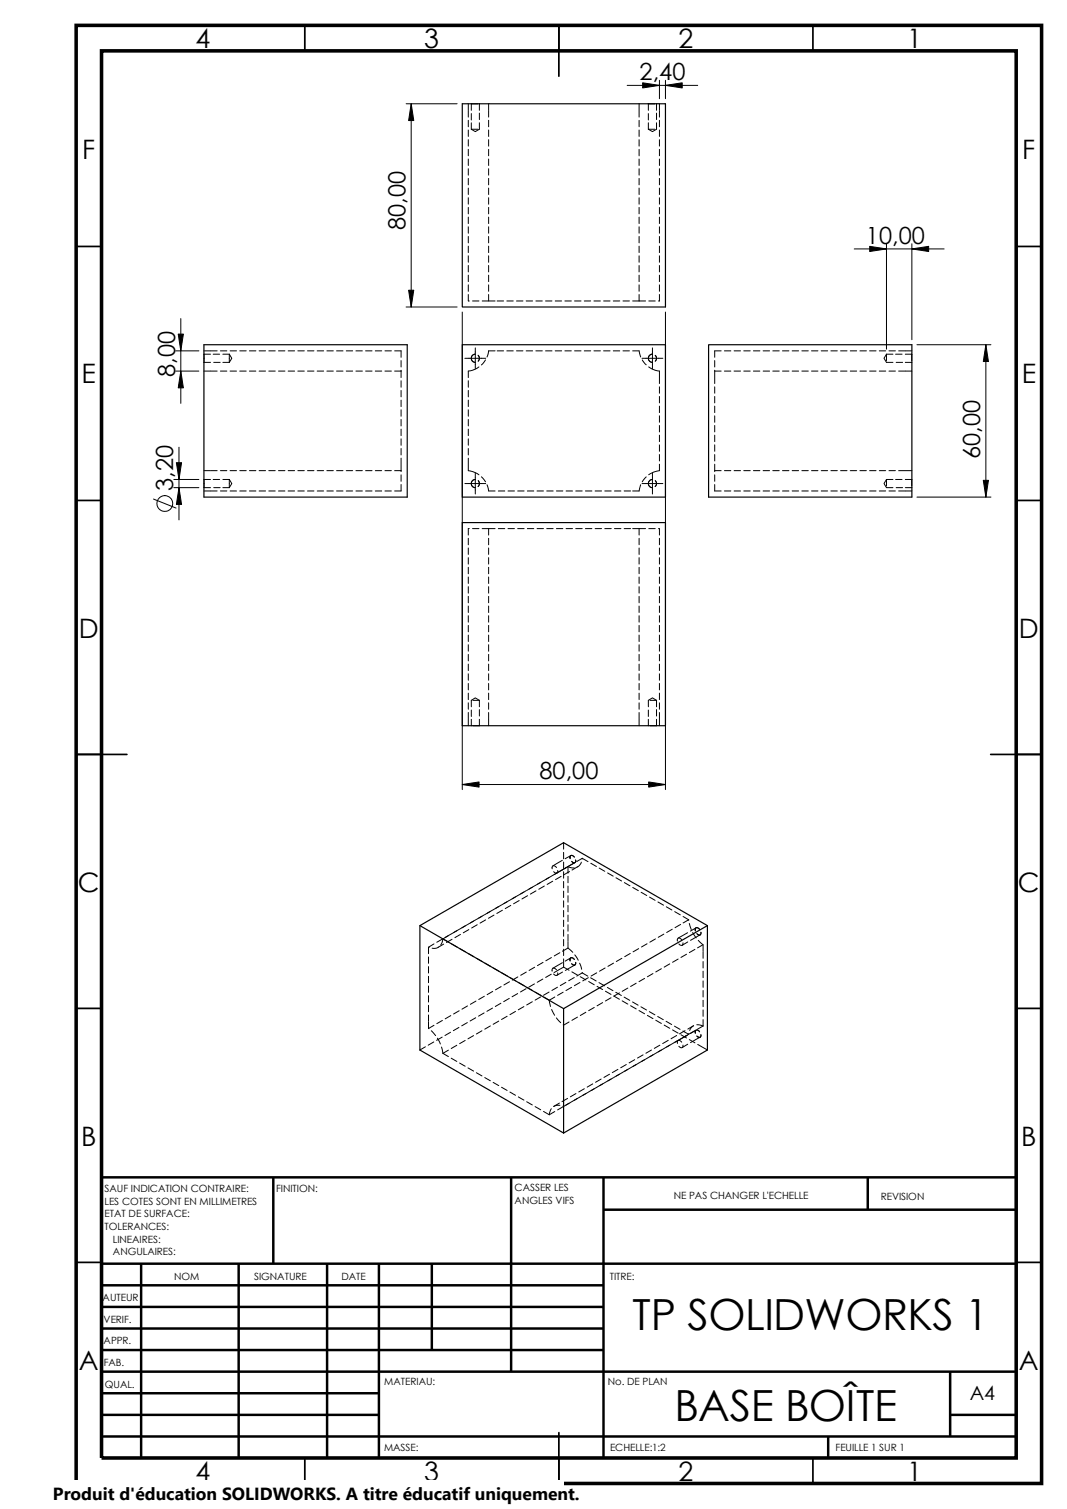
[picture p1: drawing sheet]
<svg xmlns="http://www.w3.org/2000/svg" width="210mm" height="297mm" viewBox="0 0 210 297" stroke-linecap="round" stroke-linejoin="round" font-family="sans-serif">
<g fill="none" stroke="#000" stroke-width=".34">
<path d="M60 5v5M110 5v10M160 5v5M15 48.5h5M200 48.5h5M15 98.5h5M200 98.5h5M15 148.5h10M195 148.5h10M15 198.5h5M200 198.5h5M15 248.5h5"/>
<path d="M200 248.5h5M60 287v5M110 282v10M160 287v5"/>
</g>
<g fill="none" stroke="#000" stroke-width=".49">
<path d="M53.8 231.8v17M100.6 231.8v38.2M118.8 231.8v55.2M118.8 238.1h81.2M170.8 231.8v6.3M200 231.8h-180v55.2M20 248.8h180M20 257.3h98.8M20 253h98.8M27.8 248.8v38.2M47 248.8v38.2M64.4 248.8v38.2"/>
<path d="M74.6 248.8v38.2M85 248.8v16.9M20 278.5h54.6M20 274.3h54.6M20 270h180M20 265.7h98.8M20 261.5h98.8M187 270v12.8M187 278.5h13M20 282.8h180M163 282.8v4.2"/>
</g>
<path d="M15 5h190v287h-190zM20 10h180v277h-180z" fill="none" stroke="#000" stroke-width=".7" stroke-linecap="butt"/>
<g fill="none" stroke="#000" stroke-width=".2">
<path d="M123.4 16.8h13.9M129.8 15.8v3.6M131 15.8v3.6M79.9 20.4h10.1M80.9 20.4v40M92.2 20.4v1.3M92.2 21.8v1.2M92.2 23.7v1.3M92.2 25.6v1.3M92.2 27.5v1.3M92.2 29.4v1.3M92.2 31.3v1.3"/>
<path d="M92.2 33.2v1.3M92.2 35.1v1.3M92.2 37v1.3M92.2 38.9v1.3M92.7 20.4h.1M92.8 20.4h1.2M92.8 25.4h1.2M92.8 24.2v1.2M92.8 20.4v1.3M92.8 22.4v1.2M94.3 24.2v1.2l-.8 .5-.7-.5M94.3 22.3v1.2"/>
<path d="M94.4 20.4l-.1 1.3M96.2 20.4v1.3M96.2 21.8v1.3M96.2 23.7v1.3M96.2 25.6v1.3M96.2 27.5v1.3M96.2 29.4v1.3M96.2 31.3v1.3M96.2 33.2v1.3M96.2 35.1v1.3M96.2 37v1.3M96.2 38.9v1.3"/>
<path d="M125.8 20.4v1.3M125.8 21.8v1.3M125.8 23.7v1.3M125.8 25.6v1.3M125.8 27.5v1.3M125.8 29.4v1.3M125.8 31.3v1.3M125.8 33.2v1.3M125.8 35.1v1.3M125.8 37v1.3M125.8 38.9v1.3M127.6 20.4h1.3"/>
<path d="M127.6 25.4h1.3M127.6 24.2v1.2M127.6 20.4v1.3M127.6 22.4v1.2M129.2 20.4v1.3M129.2 24.2v1.2l-.8 .5-.8-.5M129.2 22.3v1.2M129.8 20.4v1.3M129.8 21.8v1.2M129.8 23.7v1.3M129.8 25.6v1.3M129.8 27.5v1.3"/>
<path d="M129.8 29.4v1.3M129.8 31.3v1.3M129.8 33.2v1.3M129.8 35.1v1.3M129.8 37v1.3M129.8 38.9v1.3M92.2 58v1.2h.2M92.2 40.8v1.3M92.2 42.7v1.3M92.2 44.6v1.3M92.2 46.5v1.3M92.2 48.4v1.3"/>
<path d="M92.2 50.4v1.2M92.2 52.3v1.2M92.2 54.2v1.2M92.2 56.1v1.2M93 59.2h1.3M94.9 59.2h2.5M96.2 40.8v1.3M96.2 42.7v1.3M96.2 44.6v1.3M96.2 46.5v1.3M96.2 48.5v1.2M96.2 50.4v1.2"/>
<path d="M96.2 52.3v1.2M96.2 54.2v1.2M96.2 56.1v1.2M96.2 58v1.2M97.8 59.2h1.3M99.7 59.2h1.3M101.6 59.2h1.3M103.5 59.2h1.3M105.5 59.2h1.2M107.4 59.2h1.2M109.3 59.2h1.2M111.2 59.2h1.2"/>
<path d="M113.1 59.2h1.2M115 59.2h1.2M116.9 59.2h1.3M118.8 59.2h1.3M120.7 59.2h1.3M122.6 59.2h1.3M124.5 59.2h1.3M125.8 59.2h1.2M125.8 40.8v1.3M125.8 42.7v1.3M125.8 44.6v1.3M125.8 46.5v1.3"/>
<path d="M125.8 48.5v1.2M125.8 50.4v1.2M125.8 52.3v1.2M125.8 54.2v1.2M125.8 56.1v1.2M125.8 58v1.2M127.7 59.2h1.2M129.8 58v1.2h-.2M129.8 40.8v1.3M129.8 42.7v1.3M129.8 44.6v1.3M129.8 46.5v1.3"/>
<path d="M129.8 48.5v1.2M129.8 50.4v1.2M129.8 52.3v1.2M129.8 54.2v1.2M129.8 56.1v1.2M168.1 49h17.7M174.5 48v20.7M179.5 48v18.9M34.6 69.1h4.5M34.6 73h4.5M35.6 62.7v16.7M40.1 73h1.3"/>
<path d="M40.1 69.1h1.3M40.1 69.7h.1M40.2 69.7v1.6h1.2M40.2 69.7h1.2M41.5 73h1.2M41.5 69.1h1.2M42 69.7h1.2M42.1 71.3h1.2M43.4 73h1.2M43.4 69.1h1.2M43.9 69.7h1.2M43.9 71.3h1.2"/>
<path d="M45.1 69.7v1.6M45.1 69.7l.5 .8-.5 .8M45.3 73h1.2M45.3 69.1h1.2M47.2 73h1.3M47.2 69.1h1.3M49.1 73h1.3M49.1 69.1h1.3M51 73h1.3M51 69.1h1.3M52.9 73h1.3M52.9 69.1h1.3"/>
<path d="M54.8 73h1.3M54.8 69.1h1.3M56.7 73h1.3M56.7 69.1h1.3M58.6 73h1.3M58.6 69.1h1.3M60.5 73h1.3M60.5 69.1h1.3M62.4 73h1.3M62.4 69.1h1.3M64.3 73h1.3M64.3 69.1h1.3"/>
<path d="M66.2 73h1.3M66.2 69.1h1.3M68.1 73h1.3M68.1 69.1h1.3M70 73h1.3M70 69.1h1.3M71.9 73h1.3M71.9 69.1h1.3M73.9 73h1.2M73.9 69.1h1.2M75.8 73h1.2M75.8 69.1h1.2"/>
<path d="M77.7 73h1.2M77.7 69.1h1.2v1.2M78.9 71v1.2M78.9 72.9v.1M78.9 73v1.3M78.9 75v1.2M78.9 76.9v1.2M78.9 78.8v1.2M79.9 60.4h10.1M91 61.4v94M91.5 70.5h4.1M92.2 75v1.2"/>
<path d="M92.2 76.9v1.2M92.2 78.8v1.2M92.7 70.5l.3 .7 .6 .1M92.8 70.5l.1 .6 .6 .2M93 69.9l.5-.2-.6 .3-.1 .5v-.4zM93.5 68.5v4.1M94.1 69.9a.83 .83 0 0 1 0 1.2M94.1 70a.79 .79 0 0 1 0 1.1M94.3 72.2l-1.2 .7-.9 .1v1.3M95.5 70.8l-.8 1M97.4 69.1h-1.2l-.4 1.2M97.8 69.1h1.3"/>
<path d="M99.7 69.1h1.3M101.6 69.1h1.3M103.5 69.1h1.3M105.5 69.1h1.2M107.4 69.1h1.2M109.3 69.1h1.2M111.2 69.1h1.2M113.1 69.1h1.2M115 69.1h1.2M116.9 69.1h1.3M118.8 69.1h1.3M120.7 69.1h1.3"/>
<path d="M122.6 69.1h1.3M124.5 69.1h1.3l.3 1.2M126.3 70.5h4.2M126.4 70.8l.8 1M127.6 70.5l.3 .7 .5 .1M127.6 70.5l.2 .6 .5 .2M127.7 72.2l.7 .5 1.4 .3v2.5M128.4 69.7l-.6 .3-.2 .5M128.4 69.7l-.5 .2-.2 .2-.1 .4M128.4 68.5v4.1M128.9 69.9l.3 .7-.3 .5a.75 .75 0 0 0 0-1.1M129.8 76.1v1.3"/>
<path d="M129.8 78v1.3M129.8 79.9v1.3M131 61.4v94M140.7 71v1.2M140.7 72.9v.1M140.7 73v2.5M140.7 76.1v1.3M140.7 78v1.3M140.7 79.9v1.3M140.7 73h1.2M141.9 69.1h-1.2v1.2M142.6 69.1h1.2"/>
<path d="M142.6 73h1.2M144.5 69.1h1.2M144.5 73h1.2M146.4 69.1h1.2M146.4 73h1.2M148.3 69.1h1.2M148.3 73h1.2M150.2 69.1h1.2M150.2 73h1.2M152.1 69.1h1.3M152.1 73h1.3M154 69.1h1.3"/>
<path d="M154 73h1.3M155.9 69.1h1.3M155.9 73h1.3M157.8 69.1h1.3M157.8 73h1.3M159.7 69.1h1.3M159.7 73h1.3M161.6 69.1h1.3M161.6 73h1.3M163.5 69.1h1.3M163.5 73h1.3M165.4 69.1h1.3"/>
<path d="M165.4 73h1.3M167.3 69.1h1.3M167.3 73h1.3M169.2 69.1h1.3M169.2 73h1.3M171.1 69.1h1.3M171.1 73h1.3M173 69.1h1.3M173 73h1.3M174.5 69.7l-.5 .8 .5 .8h1.2M174.5 69.7h1.2M174.5 69.7v1.3"/>
<path d="M174.9 69.1h1.3M174.9 73h1.3M176.3 69.7h1.2M176.4 71.3h1.2M176.8 69.1h1.3M176.8 73h1.3M178.2 71.3h1.2M178.2 69.7h1.2M178.2 69.1h1.3M178.2 73h1.3M179.4 71.3h.1M179.4 69.7v1.3"/>
<path d="M179.5 69.7h-.1M180.4 67.9h14.6M194 67.9v30M30.2 98.2l4.4 1.8M34.2 94.4h4.9M34.2 96h4.9M35.2 88v14.3M40.1 92.6h1.3M40.1 94.4h.1M40.1 96.6h1.3M40.2 94.4v1.6M40.2 94.4h1.2"/>
<path d="M40.2 96h1.2M40.2 96h-.1M41.5 92.6h1.2M41.5 96.6h1.2M42 94.4h1.2M42.1 96h1.2M43.4 92.6h1.2M43.4 96.6h1.2M43.9 94.4h1.2M43.9 96h1.2M45.1 94.4v1.6M45.1 94.4l.5 .8-.5 .8"/>
<path d="M45.3 92.6h1.2M45.3 96.6h1.2M47.2 92.6h1.3M47.2 96.6h1.3M49.1 92.6h1.3M49.1 96.6h1.3M51 92.6h1.3M51 96.6h1.3M52.9 92.6h1.3M52.9 96.6h1.3M54.8 92.6h1.3M54.8 96.6h1.3"/>
<path d="M56.7 92.6h1.3M56.7 96.6h1.3M58.6 92.6h1.3M58.6 96.6h1.3M60.5 92.6h1.3M60.5 96.6h1.3M62.4 92.6h1.3M62.4 96.6h1.3M64.3 92.6h1.3M64.3 96.6h1.3M66.2 92.6h1.3M66.2 96.6h1.3"/>
<path d="M68.1 92.6h1.3M68.1 96.6h1.3M70 92.6h1.3M70 96.6h1.3M71.9 92.6h1.3M71.9 96.6h1.3M73.9 92.6h1.2M73.9 96.6h1.2M75.8 92.6h1.2M75.8 96.6h1.2M77.7 92.6h1.2M78.9 90.2v2.4"/>
<path d="M78.9 95.4v1.2h-1.2M78.9 93.5v1.2M78.9 92.6v.2M78.9 80.7v1.2M78.9 82.6v1.2M78.9 84.5v1.2M78.9 86.4v1.3M78.9 88.3v1.3M91.5 95.2h4.1M92.2 90.2v2.4l.9 .3 1.2 .6M92.2 80.7v1.2M92.2 82.6v1.2"/>
<path d="M92.2 84.5v1.2M92.2 86.4v1.3M92.2 88.3v1.3M92.7 95.2l.2 .5 .6 .3M92.8 95.2l.1 .5 .6 .3M93.5 94.4l-.5 .1-.3 .7M93.5 93.1v4.1M93.6 94.4l-.7 .3-.1 .5M94.1 94.6l.2 .5-.2 .7M94.1 94.6a.8 .8 0 0 1 0 1.2M94.7 93.9l.8 .9M95.8 95.4l.4 1.2h1.2"/>
<path d="M98.1 96.6h1.2M100 96.6h1.2M101.9 96.6h1.2M103.8 96.6h1.3M105.7 96.6h1.3M107.6 96.6h1.3M109.5 96.6h1.3M111.4 96.6h1.3M113.3 96.6h1.3M115.2 96.6h1.3M117.1 96.6h1.3M119 96.6h1.3"/>
<path d="M120.9 96.6h1.3M122.8 96.6h1.3M126.1 95.4l-.3 1.2h-1.3M126.3 95.2h4.2M127.2 93.9l-.8 .9M127.6 95.2l.2 .5 .6 .3M127.6 95.2l.2 .5 .5 .3M128.4 93.1v4.1M128.4 94.4l-.5 .1-.3 .7M128.9 94.6l.3 .5-.3 .7M129 94.6a.73 .73 0 0 1-.1 1.2M129.8 91.4v1.2l-1 .3-1.1 .6"/>
<path d="M129.8 81.9v1.2M129.8 83.8v1.2M129.8 85.7v1.2M129.8 87.6v1.2M129.8 89.5v1.2M140.7 95.4v1.2h1.2M140.7 93.5v1.2M140.7 92.6v.2M140.7 81.9v1.2M140.7 83.8v1.2M140.7 85.7v1.2M140.7 87.6v1.2"/>
<path d="M140.7 89.5v1.2M140.7 91.4v1.2M140.7 92.6h1.2M142.6 96.6h1.2M142.6 92.6h1.2M144.5 96.6h1.2M144.5 92.6h1.2M146.4 96.6h1.2M146.4 92.6h1.2M148.3 96.6h1.2M148.3 92.6h1.2M150.2 96.6h1.2"/>
<path d="M150.2 92.6h1.2M152.1 96.6h1.3M152.1 92.6h1.3M154 96.6h1.3M154 92.6h1.3M155.9 96.6h1.3M155.9 92.6h1.3M157.8 96.6h1.3M157.8 92.6h1.3M159.7 96.6h1.3M159.7 92.6h1.3M161.6 96.6h1.3"/>
<path d="M161.6 92.6h1.3M163.5 96.6h1.3M163.5 92.6h1.3M165.4 96.6h1.3M165.4 92.6h1.3M167.3 96.6h1.3M167.3 92.6h1.3M169.2 96.6h1.3M169.2 92.6h1.3M171.1 96.6h1.3M171.1 92.6h1.3M173 96.6h1.3"/>
<path d="M173 92.6h1.3M174.5 94.4l-.5 .8 .5 .8h1.2M174.5 94.4h1.2M174.5 94.4v1.3M174.9 96.6h1.3M174.9 92.6h1.3M176.3 94.4h1.2M176.4 96h1.2M176.8 96.6h1.3M176.8 92.6h1.3M178.2 96h1.3M178.2 94.4h1.2v1.3"/>
<path d="M178.2 96.6h1.3M178.2 92.6h1.3M180.4 97.9h14.6M92.2 106v1.2M92.2 107.9v1.2M92.2 109.8v1.2M92.2 111.7v1.2M92.2 113.6v1.3M92.2 115.5v1.3M92.2 117.4v1.3M92.2 119.3v1.3M92.4 104.1h-.2v1.2"/>
<path d="M93 104.1h1.3M94.9 104.1h1.3M96.2 104.1v1.2M96.2 106v1.2M96.2 107.9v1.2M96.2 109.8v1.2M96.2 111.7v1.2M96.2 113.6v1.3M96.2 115.5v1.3M96.2 117.4v1.3M96.2 119.3v1.3M96.2 104.1h1.2"/>
<path d="M98.1 104.1h1.2M100 104.1h1.2M101.9 104.1h1.2M103.8 104.1h1.3M105.7 104.1h1.3M107.6 104.1h1.3M109.5 104.1h1.3M111.4 104.1h1.3M113.3 104.1h1.3M115.2 104.1h1.3M117.1 104.1h1.3M119 104.1h1.3"/>
<path d="M120.9 104.1h1.3M122.8 104.1h1.3M124.5 104.1h1.3M125.8 104.1h1.2M125.8 104.1v1.2M125.8 106v1.2M125.8 107.9v1.2M125.8 109.8v1.2M125.8 111.7v1.2M125.8 113.6v1.3M125.8 115.5v1.3M125.8 117.4v1.3"/>
<path d="M125.8 119.3v1.3M127.7 104.1h1.2M129.6 104.1h.2v1.2M129.8 106v1.2M129.8 107.9v1.2M129.8 109.8v1.2M129.8 111.7v1.2M129.8 113.6v1.3M129.8 115.5v1.3M129.8 117.4v1.3M129.8 119.3v1.3M92.2 121.2v1.3"/>
<path d="M92.2 123.1v1.3M92.2 125v1.3M92.2 126.9v1.3M92.2 128.8v1.3M92.2 130.7v1.3M92.2 132.6v1.3M92.2 134.5v1.3M92.2 136.4v1.3M92.2 138.3v1.3M92.8 139.8v1.2M93.1 137.9h1.2M94.3 137.9v1.2"/>
<path d="M94.3 137.9l-.8-.5-.7 .5v1.2M94.3 139.7v1.2M96.2 121.2v1.3M96.2 123.1v1.3M96.2 125v1.3M96.2 126.9v1.3M96.2 128.8v1.3M96.2 130.7v1.3M96.2 132.6v1.3M96.2 134.5v1.3M96.2 136.4v1.3M96.2 138.3v1.3"/>
<path d="M125.8 121.2v1.3M125.8 123.1v1.3M125.8 125v1.3M125.8 126.9v1.3M125.8 128.8v1.3M125.8 130.7v1.3M125.8 132.6v1.3M125.8 134.5v1.3M125.8 136.4v1.3M125.8 138.3v1.3M127.6 139.8v1.2M127.9 137.9h1.3"/>
<path d="M129.2 137.9v1.2M129.2 137.9l-.8-.5-.8 .5v1.2M129.2 139.7v1.2M129.8 121.2v1.3M129.8 123.1v1.3M129.8 125v1.3M129.8 126.9v1.3M129.8 128.8v1.3M129.8 130.7v1.3M129.8 132.6v1.3M129.8 134.5v1.3M129.8 136.4v1.3"/>
<path d="M129.8 138.3v1.3M91 154.4h40M92.2 141.6v1.3M92.2 140.3v1.2M92.7 142.9h.1M92.8 141.6v1.3M93.1 142.9h1.2M94.3 142.9h.1M94.3 141.6v1.3M96.2 141.6v1.3M96.2 140.3v1.2M125.8 141.6v1.3"/>
<path d="M125.8 140.3v1.2M127.6 141.6v1.3M127.9 142.9h1.3M129.2 142.9h.1M129.2 141.6v1.3M129.8 141.6v1.3M129.8 140.3v1.2M97 179.1l-1.6 .9M98.6 178.2l-1.6 .9M98.9 179.2l-1.1 .6M100.3 177.2l-1.6 .9M100.5 178.2l-1.1 .7"/>
<path d="M101.9 176.3l-1.5 .9M102.2 177.3l-1.1 .6M103.6 175.3l-1.6 .9M103.8 176.3l-1.1 .7M105.2 174.4l-1.5 .9M105.5 175.4l-1.1 .6M106.4 173.7l-1.1 .6M106.9 173.4l-1.1 .7M107.1 174.4l-1.1 .6M108.1 172.7l-1.1 .7M108.5 172.5l-1.1 .6M108.8 173.5l-1.1 .6"/>
<path d="M109.5 170.8a.45 .45 0 0 0-.6-.4 .45 .45 0 0 0-.2 .6M109.7 171.3a.41 .41 0 0 1-.2 .6 .41 .41 0 0 1-.5-.3M110.4 172.5l-1.1 .6M110.7 169.4l-1.9 1.1M110.9 165.9v1.3M110.9 167.8v1.3M110.9 169.7v1.3M110.9 171.6v1.3M110.9 173.5v1.3M110.9 175.4v1.3M110.9 177.3v1.3M110.9 179.2v1.3"/>
<path d="M111.3 170.8l-2.7 1.6M111.8 170.6l-1.1 .6M111.8 170.6l1.2 .3M111.8 170.6v1.3M111.8 172.5v1.3M111.8 174.4v1.3M111.8 176.3v1.3M111.8 178.2v1.3M112.1 171.6l-1.1 .6M112.2 168.8v.2M112.2 168.8h.1M112.3 168.4l-1.1 .6"/>
<path d="M112.5 169.5a.41 .41 0 0 0 .5 .4 .41 .41 0 0 0 .3-.6 .41 .41 0 0 1-.2 .6 .41 .41 0 0 1-.6-.3M112.7 169.8h.1M113 169.9l-1.1 .6M113 168.7a.44 .44 0 0 0-.4-.3 .44 .44 0 0 0-.4 .4M113.1 169.8l-1.8 1.1M113.5 169.6l1.1-.6 1.1 .6M113.6 170.6l-1 .7M114.4 169.7l-.4 .7-.4 .3M114.6 169v.1M116.3 169.9l1.1 .7M117.9 170.9l1.1 .6M119.6 171.8l1.1 .7"/>
<path d="M121.2 172.8l1.1 .6M122.9 173.7l1.1 .7M124.5 174.7l1.1 .6M126.2 175.6l1.1 .7M127.8 176.6l1.1 .6M129.5 177.5l1.1 .7M131.1 178.5l1.1 .6M132.8 179.5l1.1 .6M84.3 186.5v1.2M84.3 188.4v1.2M84.3 186.5h.2M84.3 190.3v1.2"/>
<path d="M84.3 192.2v1.2M84.3 194.1v1.2M84.3 196v1.3M84.3 197.9v1.3M84.3 199.8v1.3M85.4 185.8l-1.1 .7M86.3 186.4l-.4 .2h-.9M87.1 184.8l-1.1 .7M87.1 184.8l1.2 .7M87.3 185.8l-1.1 .7M88.2 184.2l-1 .6-.5 1.2M88.7 183.9l-1.1 .6"/>
<path d="M88.7 199.9l-1.1 .7M88.8 185.8l1.1 .6M89 184.9l-1.1 .6M90.4 182.9l-1.6 1M90.4 199l-1.1 .6M90.5 186.7l1.1 .7M90.6 183.9l-1.1 .7M92 182l-1.6 .9M92 198l-1.1 .6M92.1 187.7l1.1 .6M92.3 183l-1.1 .6M93.7 181l-1.6 .9"/>
<path d="M93.7 197.1l-1.1 .6M93.8 188.6l1.1 .7M93.9 182l-1.1 .7M95.3 199.4l-1.1 .6M95.3 180.1l-1.6 .9M95.3 196.1l-1.1 .6M95.4 189.6l1.1 .6M95.6 181.1l-1.1 .6M96.9 198.4l-1.1 .7M97 195.2l-1.1 .6M97.1 190.5l1.1 .7M97.2 180.1l-1.1 .7"/>
<path d="M98.6 197.5l-1.1 .6M98.6 194.2l-1.1 .6M98.7 191.5l1.1 .6M100.2 196.5l-1.1 .7M100.3 193.3l-1.1 .6M100.4 192.4l1.1 .7M101.5 199.1l-1.1 .6M101.9 195.6l-1.1 .6M101.9 192.3l-1.1 .6M102 193.4l1.1 .6M103.1 198.1l-1.1 .7M103.5 194.6l-1.1 .7"/>
<path d="M103.6 191.3l-1.1 .7M103.7 194.4l1.1 .6M104.8 197.2l-1.1 .6M105.2 193.7l-1.1 .6M105.2 190.4l-1.1 .6M105.3 195.3l1.1 .6M106.4 196.2l-1.1 .7M106.8 192.7l-1.1 .7M106.9 189.4l-1.1 .7M107 196.3l1.1 .6M108.1 195.3l-1.1 .6M108.1 196.9l.2 1.2"/>
<path d="M108.5 191.8l-1.1 .6M108.5 188.5l-1.1 .6M108.6 198.7l.5 1.2M109.2 196.3l-1.1 .6M109.5 190.9a.46 .46 0 0 0-.6-.4 .46 .46 0 0 0-.3 .7M109.7 194.3l-1.1 .7M109.7 191.5a.42 .42 0 0 1-.2 .5 .42 .42 0 0 1-.6-.3M110.2 187.5l-1.1 .7M110.7 189.5l-1.9 1.1M110.7 191.3l-1.1 .7M110.8 195.3l-1.1 .6M110.9 190.4l-1.9 1.1"/>
<path d="M110.9 188.7v1.7M110.9 181.1v1.3M110.9 183v1.3M110.9 184.9v1.3M110.9 186.8v1.3M110.9 190.4l1.1 .6M111.4 193.4l-1.1 .6M111.8 186.6l-1.1 .6M111.8 185.4v1.2M111.8 180.1v1.3M111.8 182v1.3M111.8 183.9v1.3"/>
<path d="M111.8 186.6l.9 .9M112.2 188.9h.1M112.2 188.9v.3M112.2 188.9v.2M112.3 188.6l-1.1 .6M112.5 194.4l-1.1 .6M112.5 191.3l1.1 .6M112.7 189.9h.1M113 192.4l-1.1 .7M113 188.9a.44 .44 0 0 0-.4-.4 .44 .44 0 0 0-.4 .4M113 188.8a.44 .44 0 0 0-.4-.3 .44 .44 0 0 0-.4 .4M113.1 188l.7 1"/>
<path d="M113.1 189.9l-1.8 1.1M113.3 189.4a.42 .42 0 0 1-.3 .6 .42 .42 0 0 1-.5-.3M113.3 189.4a.41 .41 0 0 1-.2 .6 .41 .41 0 0 1-.6-.3M114.1 189.6l.4 1.2M114.1 193.4l-1.1 .6M114.2 192.3l1.1 .6M114.6 191.5l-1.1 .6M114.6 191.4v.1M114.6 191.5l1.1 .7M115.3 199.3l-1.1 .6M115.8 192.4l-1.1 .7M115.8 193.2l1.1 .6"/>
<path d="M116.2 192.5l1.1 .6M116.9 198.3l-1.1 .6M117.4 191.5l-1.1 .6M117.5 194.2l1.1 .6M117.9 193.4l1.1 .7M118.6 197.4l-1.1 .6M119.1 190.5l-1.1 .7M119.1 195.1l1.1 .6M119.5 194.4l1.1 .6M120.2 196.4l-1.1 .6M120.7 189.6l-1.1 .6M120.8 196.1l1.1 .6"/>
<path d="M121.2 195.3l1.1 .7M121.9 195.5l-1.1 .6M122.4 188.6l-1.1 .7M122.4 197l1.1 .7M122.8 196.3l1.1 .6M123.5 194.5l-1.1 .6M124 187.7l-1.1 .6M124.1 198l1.1 .6M124.5 197.2l1.1 .7M125.2 193.5l-1.1 .7M125.7 186.7l-1.1 .7M125.8 198.9l1.1 .7"/>
<path d="M126.1 198.2l1.1 .6M126.9 192.6l-1.1 .6M127.3 185.8l-1.1 .6M127.4 199.9l1.1 .6M127.8 199.1l1.1 .7M128.5 191.6l-1.1 .7M129 184.8l-1.1 .7M130.2 190.7l-1.1 .6M130.6 183.9l-1.1 .6M131.8 189.7l-1.1 .7M132.3 182.9l-1.1 .7M133.5 188.8l-1.1 .6"/>
<path d="M133.9 182l-1.1 .6M134.2 185a.45 .45 0 0 0-.6-.4 .45 .45 0 0 0-.3 .7M134.4 185.6a.42 .42 0 0 1-.3 .5 .42 .42 0 0 1-.5-.3M134.4 180.4l1.1 .8M135.1 187.8l-1.1 .7M135.3 183.6l-1.8 1.1M135.3 185.4l-1 .7M135.5 181.1l-1.1 .6M135.7 181.8l.3 1.2M136.3 183.6l.7 1M136.8 186.9l-1.1 .6M136.8 183v.3"/>
<path d="M136.8 183v.2M136.8 183h.1M137 182.6l-1.1 .7M137.4 184h.1M137.4 185.1l1 .9v1.2M137.7 182.9a.43 .43 0 0 0-.5-.3 .43 .43 0 0 0-.4 .4M137.7 183a.43 .43 0 0 0-.5-.4 .43 .43 0 0 0-.4 .4M137.8 184l-1.9 1.1M137.9 183.5a.42 .42 0 0 1-.3 .6 .42 .42 0 0 1-.5-.3M137.9 183.5a.41 .41 0 0 1-.2 .6 .41 .41 0 0 1-.5-.3M138.3 186l-1 .6M138.4 187.4v1.2"/>
<path d="M138.4 189.3v1.2M138.4 191.2v1.2M138.4 193.1v1.3M138.4 195v1.3M138.4 196.9v1.3M138.4 198.8v1.3M83.7 206.1l-1.1 .6M84.3 201.2v1.3M84.3 202.5h.1M84.9 202.9l.8 1M85.4 205.1l-1.1 .6M85.4 201.8l-1.1 .7"/>
<path d="M86.1 204.4l.6 1.1M86.9 206.1l.3 1.2M87 204.2l-1.1 .6M87.1 200.9l-1.1 .6M87.2 207.3l1 .7M88.2 206.7l-1 .6M88.7 203.2l-1.1 .6M88.8 208.3l1.1 .6M89.9 205.8l-1.1 .6M90.3 202.2l-1.1 .7M90.4 209.3l1.1 .6M91.5 204.8l-1.1 .6"/>
<path d="M92 201.3l-1.1 .6M92.1 210.2l1.1 .6M93.2 203.9l-1.1 .6M93.6 200.3l-1.1 .7M93.7 211.2l1.1 .6M94.8 202.9l-1.1 .6M95.4 212.1l1.1 .6M96.5 202l-1.1 .6M97 213.1l1.1 .6M98.1 201l-1.1 .6M98.7 214l1.1 .7M99.8 200l-1.1 .7"/>
<path d="M100.4 215l1.1 .6M102 215.9l1.1 .7M103.7 216.9l1.1 .6M105.3 217.8l1.1 .7M107 218.8l1.1 .6M108.5 218.2l-.4 1.2M109.2 218.8l-1.1 .6M109.5 200.4l.8 .9M110.1 217.1l-1.1 .7M110.2 217.6h-.8l-.5 .2M110.8 217.8l-1.1 .7M111.7 216.2l-1.1 .7"/>
<path d="M112 217.2l-1.1 .6-.1-.1M112 201.2l-1.2 .5M112.5 216.9l-1.1 .6M113.3 215.3l-1.1 .6M113.6 200.2l-1.1 .7M114.1 215.9l-1.6 1M115 214.3l-1.1 .6M115.8 215l-1.6 .9M116.6 213.4l-1.1 .6M117.4 214l-1.6 .9M118.3 212.4l-1.1 .6M119.1 213.1l-1.6 .9"/>
<path d="M120 211.5l-1.1 .6M120.7 212.1l-1.6 .9M121.6 210.5l-1.1 .6M122.4 211.2l-1.6 .9M123.3 209.6l-1.1 .6M124 210.2l-1.6 .9M124.9 208.6l-1.1 .6M125.7 209.3l-1.6 .9M126.6 207.6l-1.1 .7M127.3 208.3l-1.5 .9M128.2 206.7l-1.1 .6M129 207.4l-1.6 .9"/>
<path d="M129.1 200.8l1.1 .7M129.4 200.1l1.1 .6M129.9 205.7l-1.1 .7M130.6 206.4l-1.5 .9M130.7 201.8l1.1 .6M131.1 201l1.1 .7M131.5 204.8l-1.1 .6M132.3 205.5l-1.6 .9M132.4 202.7l1.1 .7M132.7 202l1.1 .6M133.2 203.8l-1.1 .7M133.9 204.5l-1.5 .9"/>
<path d="M134 203.7l1.1 .6M134.2 205.1a.45 .45 0 0 0-.6-.3 .45 .45 0 0 0-.3 .6M134.4 202.9l1.1 .7-1.1 .6M134.4 205.7a.42 .42 0 0 1-.3 .6 .42 .42 0 0 1-.5-.3M134.8 202.9l-1.1 .6M135.1 203.8l-1.1 .7M135.3 203.8l-1.8 1M135.3 205.5l-1 .7M135.6 203.4l-.1 .2M135.7 204.6l1.1 .7M136.5 201.9l-1.1 .7M136.5 201.9l-.4 .3-.4 .6"/>
<path d="M136.8 202.9l-1.1 .6M136.8 203.1v.3zM136.8 203.1v.1M136.9 202.8l-.1 .4a.42 .42 0 0 1 .4-.5 .42 .42 0 0 1 .5 .4l-.2-.2zM137 202.8l-1.1 .6M137.1 201.7l1.3 .3M137.3 205.6l1.9 1.1M137.4 204.1h.1M137.8 204.2l-1.9 1M137.9 203.7a.42 .42 0 0 1-.3 .5 .42 .42 0 0 1-.5-.3M137.9 203.7a.42 .42 0 0 1-.2 .5 .42 .42 0 0 1-.5-.2M138.3 202l-1 .6"/>
<path d="M138.4 200.7v1.3"/>
<circle cx="32.4" cy="99.1" r="1.56"/>
</g>
<path d="M91 20.4h40v40h-40zM40.1 67.9h40v30h-40zM91 67.9h40v30h-40zM139.4 67.9h40.1v30h-40.1zM91 102.9h40v40h-40zM82.6 182.2v24.5l28.3 16.3M139.2 182.2l-28.3 16.3v24.5M139.2 182.2l-28.3-16.3-28.3 16.3 28.3 16.3M139.2 182.2v24.5l-28.3 16.3" fill="none" stroke="#000" stroke-width=".23"/>
<g fill="#000" stroke="#000" stroke-width=".2">
<path d="M126.5 16.3l3.3 .5-3.3 .5z" fill-rule="evenodd"/>
<path d="M131 16.8l3.3-.5v1z" fill-rule="evenodd"/>
<path d="M80.9 20.4l.5 3.3h-1z" fill-rule="evenodd"/>
<path d="M171.2 48.5l3.3 .5-3.3 .5z" fill-rule="evenodd"/>
<path d="M179.5 49l3.3-.5v1z" fill-rule="evenodd"/>
<path d="M35.6 73l.5 3.3h-1z" fill-rule="evenodd"/>
<path d="M35.1 65.8h1l-.5 3.3z" fill-rule="evenodd"/>
<path d="M80.4 57.1h1l-.5 3.3z" fill-rule="evenodd"/>
<path d="M194 67.9l.5 3.3h-1z" fill-rule="evenodd"/>
<path d="M35.2 96l.5 3.3h-1z" fill-rule="evenodd"/>
<path d="M34.7 91.1h1l-.5 3.3z" fill-rule="evenodd"/>
<path d="M193.5 94.6h1l-.5 3.3z" fill-rule="evenodd"/>
<path d="M91 154.4l3.3-.5v1z" fill-rule="evenodd"/>
<path d="M127.7 153.9l3.3 .5-3.3 .5z" fill-rule="evenodd"/>
</g>
<path d="M10.4 291.5h100.4v5.5h-100.4z" fill="#fff"/>
<g font-size="8.4">
<text x="124.5" y="261.8">TP SOLIDWORKS 1</text>
<text x="132.7" y="279.7">BASE BOÎTE</text>
</g>
<g font-size="5.3">
<text x="38.5" y="9.5">4</text>
<text x="83.5" y="9.5">3</text>
<text x="133.5" y="9.5">2</text>
<text x="178.5" y="9.5">1</text>
<text x="16.2" y="31.2">F</text>
<text x="201.2" y="31.2">F</text>
<text x="16.1" y="75.5">E</text>
<text x="201.1" y="75.5">E</text>
<text x="15.5" y="125.5">D</text>
<text x="200.5" y="125.5">D</text>
<text x="15.3" y="175.5">C</text>
<text x="200.3" y="175.5">C</text>
<text x="16" y="225.5">B</text>
<text x="201" y="225.5">B</text>
<text x="15.5" y="269.7">A</text>
<text x="200.5" y="269.7">A</text>
<text x="38.5" y="291.5">4</text>
<text x="83.5" y="291.5">3</text>
<text x="133.5" y="291.5">2</text>
<text x="178.5" y="291.5">1</text>
</g>
<g font-size="4.7">
<text x="125.9" y="15.8">2,40</text>
<text x="79.8" y="45.3" transform="rotate(-90 79.8 45.3)">80,00</text>
<text x="170.4" y="48">10,00</text>
<text x="34.5" y="74.1" transform="rotate(-90 34.5 74.1)">8,00</text>
<text x="192.9" y="90.3" transform="rotate(-90 192.9 90.3)">60,00</text>
<text x="34.1" y="96.6" transform="rotate(-90 34.1 96.6)">3,20</text>
<text x="106.2" y="153.4">80,00</text>
</g>
<text font-size="3.9" x="190.8" y="275.5">A4</text>
<text font-size="3.5" x="10.4" y="295.2">Produit d'éducation SOLIDWORKS. A titre éducatif uniquement.</text>
<g font-size="2">
<text x="20.6" y="234.6">SAUF INDICATION CONTRAIRE:</text>
<text x="20.6" y="237.1">LES COTES SONT EN MILLIMETRES</text>
<text x="20.6" y="239.6">ETAT DE SURFACE:</text>
<text x="54.4" y="234.6">FINITION:</text>
<text x="101.3" y="234.5">CASSER LES</text>
<text x="101.3" y="237">ANGLES VIFS</text>
<text x="132.6" y="236">NE PAS CHANGER L'ECHELLE</text>
<text x="173.3" y="236.2">REVISION</text>
<text x="20.6" y="242.1">TOLERANCES:</text>
<text x="22.2" y="244.6">LINEAIRES:</text>
<text x="22.2" y="247.1">ANGULAIRES:</text>
<text x="50" y="252">SIGNATURE</text>
<text x="67.2" y="252">DATE</text>
<text x="120" y="252">TITRE:</text>
<text x="20.2" y="256.1">AUTEUR</text>
<text x="34.3" y="252">NOM</text>
<text x="20.4" y="260.4">VERIF.</text>
<text x="20.4" y="264.5">APPR.</text>
<text x="20.4" y="268.8">FAB.</text>
<text x="20.6" y="273.2">QUAL.</text>
<text x="75.6" y="272.5">MATERIAU:</text>
<text x="119.6" y="272.5">No. DE PLAN</text>
<text x="75.6" y="285.6">MASSE:</text>
<text x="120.1" y="285.6">ECHELLE:1:2</text>
<text x="164.4" y="285.6">FEUILLE 1 SUR 1</text>
</g>
</svg>
